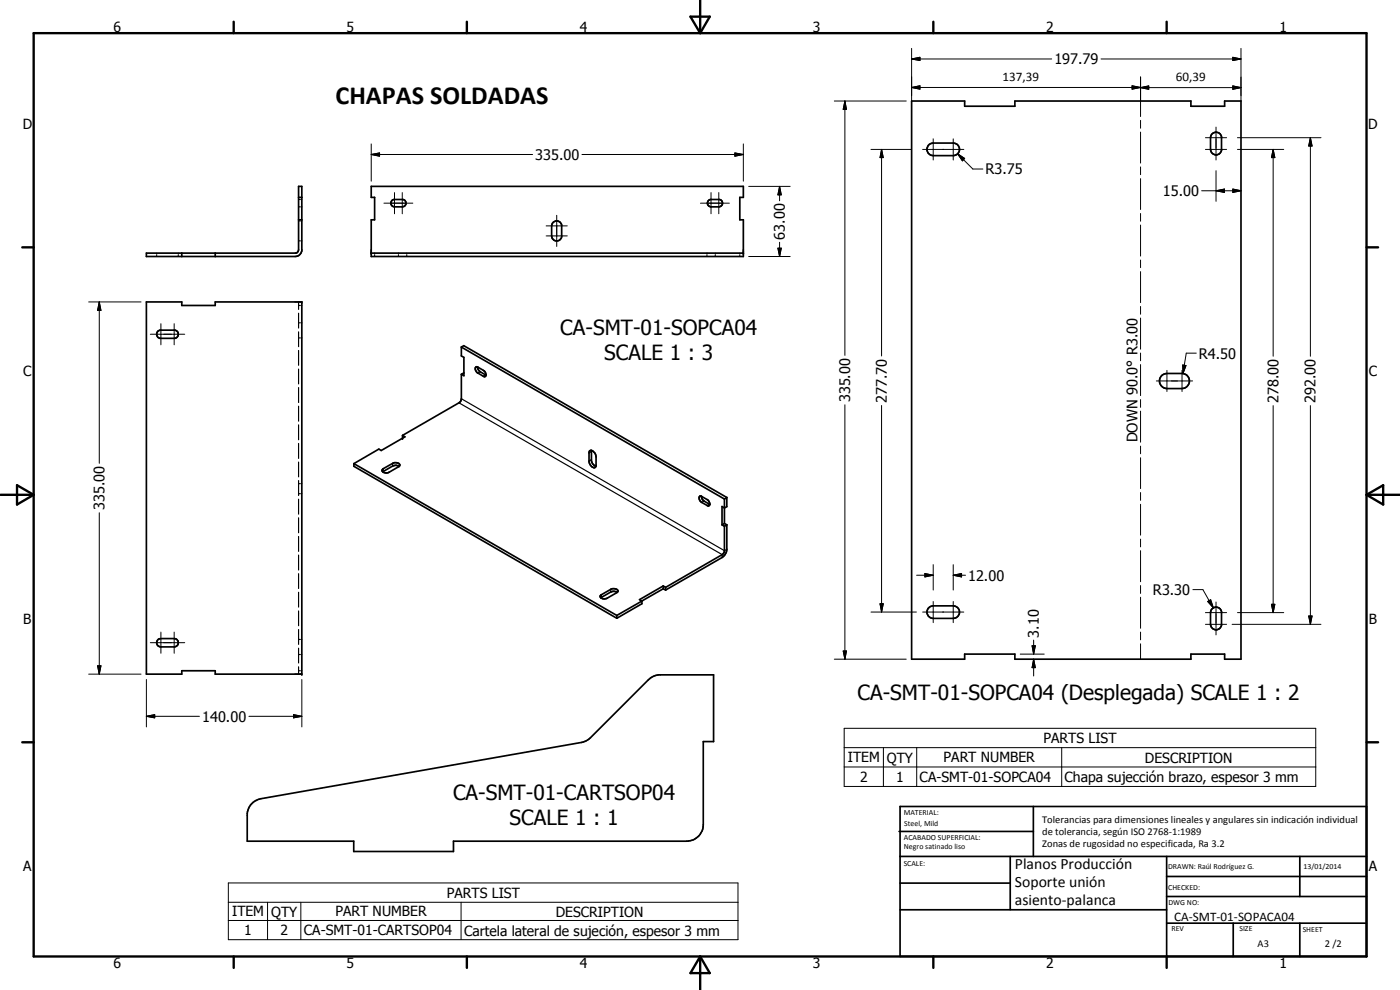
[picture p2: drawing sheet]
<svg xmlns="http://www.w3.org/2000/svg" width="420mm" height="297mm" viewBox="0 0 420 297" stroke-linecap="round" stroke-linejoin="round" font-family="sans-serif">
<g fill="none" stroke="#000" stroke-width=".51">
<path d="M273.6 30.3h15.9v1.6h15.1v-1.6h52.8v1.6h10.1v-1.6h4.9v167.5h-4.9v-1.5h-10.1v1.5h-52.8v-1.5h-15.1v1.5h-15.9zM89.6 59.2h1M111.4 55.9h111.7v3.3h-1.1v6.8h1.1v11h-111.7v-11h1v-6.8h-1zM278.6 43.6l.5-.4 1-.3h6a1.88 1.88 0 0 1 1.9 1.9 1.88 1.88 0 0 1-1.9 1.9h-6a1.89 1.89 0 0 1-1.7-1.1 1.89 1.89 0 0 1 .2-2zM363.8 40.2a1.66 1.66 0 0 1 2.8 .8v4.1a1.67 1.67 0 0 1-1.8 1.4 1.67 1.67 0 0 1-1.5-1.7v-3.5zM43.9 75.9h45.2l.5-1v-19h1v19.4a2.07 2.07 0 0 1-2 1.7h-44.7zM54.6 75.9v1.1M64.6 75.9v1.1M89.6 66h1M111.4 75.9h111.7M117.5 60.2l.6-.3h2.9a1.11 1.11 0 0 1 .8 1.2 1.11 1.11 0 0 1-1.1 1h-2.3a1.13 1.13 0 0 1-.9-1.9zM166 66.7a1.5 1.5 0 0 1 2.6 .8v3.6a1.52 1.52 0 0 1-1.7 1.2 1.52 1.52 0 0 1-1.3-1.5v-3z"/>
<path d="M212.5 60.2l.7-.3h2.8a1.11 1.11 0 0 1 .8 1.2 1.11 1.11 0 0 1-1.1 1h-2.3a1.13 1.13 0 0 1-.9-1.9zM43.9 90.6h10.7v1.1h10v-1.1h26v111.7h-26v-1h-10v1h-10.7zM47.3 99.4l.7-.3h4.5a1.26 1.26 0 0 1 1 1.2 1.26 1.26 0 0 1-1 1.2h-4.5a1.27 1.27 0 0 1-.7-2.1zM138.5 112.3v7.5l-.4 .8-17.3 10M138.5 104.1v2.7l.7 .4v5.5l-.7-.4M138.5 104.1l78.9 45.6M138.5 104.1l.7-.4 78.9 45.6M139.2 111.9l-.7 .4M142.7 110.3l.4-.3 2 1.1a1.32 1.32 0 0 1 .5 1.9l-2.2-1.1a1.62 1.62 0 0 1-.7-1.6zM143.3 110.1l.5 1.2 2 1.2M348.6 112.7l1.6-.6h4.5a2.27 2.27 0 0 1 2.3 2.2 2.27 2.27 0 0 1-2.3 2.3h-4.5a2.29 2.29 0 0 1-2.1-1.4 2.29 2.29 0 0 1 .5-2.5zM106.2 139.1v.8l78.9 45.6"/>
<path d="M106.2 139.1l78.9 45.6M119.8 140a1.85 1.85 0 0 0-2-.2l-2.9 1.8M120.8 130.6l.7 .5-7.1 4.1-.7-.5-7.5 4.4M120.8 130.6v.9M176.9 135.3l.2-.1a1.86 1.86 0 0 1 1.8 1.9l-.1 2.9a1.06 1.06 0 0 1-1.7-.6l-.3-1.1zM177.5 135.2v3a2.19 2.19 0 0 0 1.3 1.7M114.8 140.9l3-1.9a1.38 1.38 0 0 1 2.2 .7l-.2 .3-3 1.7a1.38 1.38 0 0 1-2.1-.6zM210 148.9l.4-.1 1.8 1.1a1.09 1.09 0 0 1 .4 1.9l-2-1.1a1.41 1.41 0 0 1-.6-1.8zM210.5 148.9l.2 .8 .4 .5 1.9 1.1M216.7 157.5l.7 .4M217.4 157.9v7.5l-.4 .8-17.2 10M217.4 149.7v7.4"/>
<path d="M217.4 157.1l.7 .4M217.4 157.1l-.7 .4M218.1 157.5v7.3l-.1 .9-.8 1.2-17.4 10.1M218.1 157.5l-.7 .4M218.1 149.3v2.7l-.7 .4-.7-.4v5.5M218.1 149.3l-.7 .4M180.3 178.6l3-1.8a1.43 1.43 0 0 1 2.2 .7l-3.2 2a1.57 1.57 0 0 1-2.1-.3zM185.2 177.7a1.98 1.98 0 0 0-1.9-.1l-3 1.8M199 175.8l-7.1 4.1 .7 .4v.8l-7.5 4.4M199 176.7l-13.9 8M199 175.8v.9M199 176.7l.8 .3"/>
<path d="M199 175.8l.8 .4M199.8 176.2v.8M47.3 192l1-.4h4a1.25 1.25 0 0 1 1.2 1.2 1.25 1.25 0 0 1-1.2 1.3h-4a1.26 1.26 0 0 1-1.2-.7 1.26 1.26 0 0 1 .2-1.4zM185.1 184.7v.8M278.6 182.5l.5-.5 1-.2h6a1.88 1.88 0 0 1 1.9 1.9 1.88 1.88 0 0 1-1.9 1.8h-6a1.91 1.91 0 0 1-1.7-1.1 1.91 1.91 0 0 1 .2-1.9zM363.8 182.7a1.66 1.66 0 0 1 2.8 .8v4.1a1.67 1.67 0 0 1-1.8 1.4 1.67 1.67 0 0 1-1.5-1.7v-3.5zM75.5 241.2l1.3-1 1.5-.6 96.7-17 2.2-1.2 17.4-17.4 1.2-.9 1.8-.6h16.6v20h-3.1v24.9a5 5 0 0 1-5 5h-70v3.1h-29.9v-3.1h-32v-8.4l.4-1.5zM269.8 249.5h40.3M270.1 242h140v45h-140zM270.1 257h140M303.2 257v16M310.1 242v15"/>
<path d="M350.1 257v30M390.1 257v12M270.1 265h33.1M270.1 273h80M350.1 277h60M350.1 269h60M350.1 263h60M370.1 277v10M390.1 277v10"/>
</g>
<g fill="none" stroke="#000" stroke-width=".35">
<path d="M89.6 59.9h.3M90.2 59.9h.4M47 75.9v.4M47 76.6v.4M53.5 75.9v.4M53.5 76.6v.4M89.6 62.1h.3M89.6 66.3h.3M89.6 72.3h.3M90.2 62.1h.4M90.2 66.3h.4M90.2 72.3h.4"/>
<path d="M112.4 75.9v.4M112.4 76.6v.4M119.6 75.9v.4M119.6 76.6v.4M122.1 75.9v.4M122.1 76.6v.4M212.2 75.9v.4M212.2 76.6v.4M214.7 75.9v.4M214.7 76.6v.4M222 75.9v.4M222 76.6v.4"/>
<path d="M89.6 96.9h.3M89.6 91.7h.3M89.6 90.6v2.2M89.6 94v4.4M89.6 99.6v4.4M90.2 96.9h.4M90.2 91.7h.4M89.6 101.4h.3M89.6 105.2v4.4M89.6 110.7v4.5M89.6 116.3v4.5M90.2 101.4h.4"/>
<path d="M138.5 119.6l78.9 45.6 .7-.4M144.1 111.5l-.7 .4M145.8 112.5l-.7 .4M89.6 121.9v4.5M89.6 127.5v4.5M89.6 133.1v4.4M89.6 138.6v4.5M117.8 139v.8M137.7 120.9l79 45.5v.9M177.5 135.5l-.7 .4M177.5 137.9l-.7 .4M89.6 145.1h.3"/>
<path d="M89.6 148.1h.3M89.6 144.2v4.5M89.6 149.8v4.5M89.6 155.4v4.5M90.2 145.1h.4M90.2 148.1h.4M115 140.6v.9M211.3 150.3l-.7 .4M212.9 151.3l-.7 .4M89.6 161v4.4M89.6 166.5v4.5M89.6 172.1v4.5"/>
<path d="M89.6 177.7v4.5M180.5 178.4v.8M183.3 176.8v.8M89.6 191.9h.3M89.6 196.4h.3M89.6 183.3v4.4M89.6 188.9v4.4M89.6 194.5v4.4M90.2 191.9h.4M90.2 196.4h.4M89.6 201.3h.3M89.6 200.1v2.2"/>
<path d="M90.2 201.3h.4"/>
</g>
<g fill="#000">
<circle cx="111.4" cy="75.9" r=".25"/>
<circle cx="223.1" cy="75.9" r=".25"/>
<circle cx="90.6" cy="90.6" r=".25"/>
<circle cx="120.8" cy="131.5" r=".25"/>
<circle cx="90.6" cy="202.3" r=".25"/>
</g>
<g fill="none" stroke="#000" stroke-width=".3">
<path d="M273.6 17.7l2.5-.5v1zM273.6 17.7h42M273.6 14.5v15.8M330.4 17.7h42M370 17.2l2.4 .5-2.4 .5zM372.4 14.5v15.8M250.4 30.3h21.6M253.6 30.3l.4 2.5h-.9zM253.6 30.3v76.3M273.6 26.2l2.5-.5v1.1zM273.6 26.2l98.8 .1M339.8 25.7l2.5 .5-2.5 .6z"/>
<path d="M342.3 26.3l2.5-.5v1zM342.3 23.1v11.9M342.3 36.1v2.4M342.3 39.6v9.3M364.9 38.1v9.9M370 25.8l2.4 .5-2.4 .5zM111.4 46.4l2.5-.5v1zM111.4 46.4h48.4M111.4 43.2v11.2M118.4 57.8v6.3M120.7 57.8v6.3M174.7 46.4h48.4"/>
<path d="M213.4 57.8v6.3M215.7 57.8v6.3M220.5 45.9l2.6 .5-2.6 .5zM223.1 43.2v11.2M224.7 55.9h12.4M234 55.9l.5 2.6h-1zM234 55.9v4.3M261.4 44.8h12M264.6 44.8l.5 2.5h-1zM264.6 44.8v62M276.9 44.8h12.4M280.1 41.7v6.3"/>
<path d="M286.1 41.7v6.3M287.4 46.1l2.1 1.4-.7 .8zM287.4 46.1l4.6 4.6h3M342.3 50.1v2.3M342.3 53.6v9.3M360.6 57.2h11.8M361.8 44.8h6.3M361.8 41.3h6.3M364.9 57.2l2.6-.5v1zM364.9 51.2v9.2M370 56.7l2.4 .5-2.4 .5zM371.4 44.8h13.9"/>
<path d="M371.4 41.3h25M382.1 44.8l.5 2.5h-1zM382.1 44.8v62.1M393.3 41.3l.5 2.5h-1zM393.3 41.3v65.6M115.2 61h8.7M163.9 70.8h6.4M163.9 67.8h6.4M167.1 64.6v9.4M210.2 61h8.7M224.7 77h12.4M233.5 74.5h1l-.5 2.5z"/>
<path d="M234 72.7v4.3M342.3 64.1v2.3M342.3 67.5v9.3M342.3 78v2.3M26.6 90.6h15.7M29.8 90.6l.5 2.5h-1zM29.8 90.6v48.4M48.3 97.1v6.4M52.3 97.1v6.4M342.3 81.5v9.3M342.3 91.9v2.4M342.3 95.4v9.4"/>
<path d="M45.1 100.3h10.3M342.3 105.9v2.3M342.3 109.4v9.3M342.3 119.9v2.3M347 114.3h10.9M350.2 111.1v6.4M354.7 111.1v6.4M355 109.5l.9 .2-.9 2.4zM359 106h-3l-1 6.1M253.6 121.5v76.3M264.6 121.7v61.9M342.3 123.4v9.3"/>
<path d="M342.3 133.9v2.2M342.3 137.3v9.3M382.1 121.7v62.1M393.3 121.7v65.6M29.8 153.8v48.5M342.3 147.8v2.3M342.3 151.3v9.3M275.1 172.6h5M277.6 172.1l2.5 .5-2.5 .5zM280.1 169.4v7.6M286.1 172.6l2.5-.5v1zM286.1 169.4v7.6"/>
<path d="M286.1 172.6h3.7M342.3 161.8v2.3M342.3 165.2v9.3M342.3 175.7v2.4M342.3 179.2v9.3M358 176.9h3l3.1 5.5M29.3 199.8h1l-.5 2.5zM45.1 192.8h10.3M48.3 189.7v6.3M52.3 189.7v6.3M250.4 197.8h21.6M253.1 195.3h.9l-.4 2.5z"/>
<path d="M261.4 183.6h13.6M264.1 181.1h1l-.5 2.5zM276.9 183.6h12.4M280.1 180.5v6.3M286.1 180.5v6.3M306.2 196.3h7.2M309.7 193.8h1l-.5 2.5zM310.2 197.8l.5 2.5h-1zM310.2 192.1v4.2M310.2 197.8v5M342.3 189.7v2.3M342.3 193.2v4.6"/>
<path d="M361.8 183.8h6.3M361.8 187.3h6.3M362.4 180.5l.9-.5 .8 2.4zM364.9 180.6v9.9M369.8 187.3h26.6M371.4 183.8h13.9M381.6 181.3h1l-.5 2.5zM392.8 184.8h1l-.5 2.5zM26.6 202.3h15.7M43.9 214.9l2.5-.5v1zM43.9 214.9h15.9M43.9 203.9v14.2"/>
<path d="M74.7 214.9h15.9M88.1 214.4l2.5 .5-2.5 .5zM90.6 203.9v14.2M253.4 218.5h141.5v17.5h-141.5zM253.4 224.3h141.5M253.4 230.1h141.5M265.1 224.3v11.7M275.1 224.3v11.7M318.6 224.3v11.7M68.5 264.9h153v17h-153zM68.5 270.7h153M68.5 276.2h153"/>
<path d="M80.3 270.7v11.2M90.3 270.7v11.2M138.4 270.7v11.2"/>
</g>
<g fill="none" stroke="#000" stroke-width=".71">
<path d="M10.1 9.9h400v277.1h-400zM70.1 6.5v3.4M140.1 6.5v3.4M207.2 5h5.8l-2.9 4.9zM210.1 0v9.9M280.1 6.5v3.4M350.1 6.5v3.4M6.7 74.2h3.4M410.1 74.2h3.5M.1 148.5h10M5.1 145.6l5 2.9-5 2.9zM410.1 148.5h10"/>
<path d="M410.1 148.5l5-2.9v5.8zM6.7 222.7h3.4M410.1 222.7h3.5M70.1 287v3.4M140.1 287v3.4M210.1 287v10M210.1 287l2.9 5h-5.8zM280.1 287v3.4M350.1 287v3.4"/>
</g>
<g fill="#000">
<path d="M273.6 17.7l2.5-.5v1zM370 17.2l2.4 .5-2.4 .5zM253.6 30.3l.4 2.5h-.9zM273.6 26.2l2.5-.5v1.1zM339.8 25.7l2.5 .5-2.5 .6zM342.3 26.3l2.5-.5v1zM370 25.8l2.4 .5-2.4 .5zM111.4 46.4l2.5-.5v1zM220.5 45.9l2.6 .5-2.6 .5zM234 55.9l.5 2.6h-1zM264.6 44.8l.5 2.5h-1zM287.4 46.1l2.1 1.4-.7 .8z"/>
<path d="M364.9 57.2l2.6-.5v1zM370 56.7l2.4 .5-2.4 .5zM382.1 44.8l.5 2.5h-1zM393.3 41.3l.5 2.5h-1zM233.5 74.5h1l-.5 2.5zM29.8 90.6l.5 2.5h-1zM355 109.5l.9 .2-.9 2.4zM277.6 172.1l2.5 .5-2.5 .5zM286.1 172.6l2.5-.5v1zM29.3 199.8h1l-.5 2.5zM253.1 195.3h.9l-.4 2.5zM264.1 181.1h1l-.5 2.5z"/>
<path d="M309.7 193.8h1l-.5 2.5zM362.4 180.5l.9-.5 .8 2.4zM381.6 181.3h1l-.5 2.5zM392.8 184.8h1l-.5 2.5zM43.9 214.9l2.5-.5v1zM88.1 214.4l2.5 .5-2.5 .5zM310.2 197.8l.5 2.5h-1z"/>
</g>
<text font-size="7.9" x="100.7" y="31.2">CHAPAS SOLDADAS</text>
<g font-size="6.3">
<text x="168.1" y="100.4">CA-SMT-01-SOPCA04</text>
<text x="181.3" y="107.9">SCALE 1 : 3</text>
<text x="257.3" y="209.9">CA-SMT-01-SOPCA04 (Desplegada) SCALE 1 : 2</text>
<text x="136" y="240">CA-SMT-01-CARTSOP04</text>
<text x="152.9" y="247.5">SCALE 1 : 1</text>
</g>
<g font-size="4.7">
<text x="304.6" y="260.8">Planos Producción</text>
<text x="304.6" y="266.2">Soporte unión</text>
<text x="304.6" y="271.6">asiento-palanca</text>
</g>
<g font-size="4.4">
<text x="316.4" y="19.3">197.79</text>
<text x="160.6" y="48">335.00</text>
<text x="295.8" y="52.3">R3.75</text>
<text x="349" y="58.8">15.00</text>
<text x="235.6" y="71.9" transform="rotate(-90 235.6 71.9)">63.00</text>
<text x="359.8" y="107.6">R4.50</text>
<text x="255.1" y="120.7" transform="rotate(-90 255.1 120.7)">335.00</text>
<text x="266.2" y="120.9" transform="rotate(-90 266.2 120.9)">277.70</text>
<text x="383.7" y="120.9" transform="rotate(-90 383.7 120.9)">278.00</text>
<text x="394.8" y="120.9" transform="rotate(-90 394.8 120.9)">292.00</text>
<text x="341.4" y="132.8" transform="rotate(-90 341.4 132.8)">DOWN 90.0° R3.00</text>
<text x="31.4" y="153.1" transform="rotate(-90 31.4 153.1)">335.00</text>
<text x="290.6" y="174.2">12.00</text>
<text x="346" y="178.5">R3.30</text>
<text x="311.8" y="191.3" transform="rotate(-90 311.8 191.3)">3.10</text>
<text x="60.7" y="216.5">140.00</text>
</g>
<g font-size="4.2">
<text x="34" y="9.6">6</text>
<text x="104" y="9.6">5</text>
<text x="174" y="9.6">4</text>
<text x="244" y="9.6">3</text>
<text x="314" y="9.6">2</text>
<text x="384" y="9.6">1</text>
<text x="6.8" y="38.7">D</text>
<text x="410.6" y="38.7">D</text>
<text x="7" y="112.9">C</text>
<text x="410.8" y="112.9">C</text>
<text x="7" y="187.1">B</text>
<text x="410.8" y="187.1">B</text>
<text x="313.1" y="223">PARTS LIST</text>
<text x="254.5" y="228.8">ITEM</text>
<text x="266.2" y="228.8">QTY</text>
<text x="283.2" y="228.8">PART NUMBER</text>
<text x="343.6" y="228.8">DESCRIPTION</text>
<text x="258.1" y="234.6">2</text>
<text x="269" y="234.6">1</text>
<text x="276" y="234.6">CA-SMT-01-SOPCA04</text>
<text x="319.5" y="234.8">Chapa sujección brazo, espesor 3 mm</text>
<text x="7" y="261.4">A</text>
<text x="410.8" y="261.4">A</text>
<text x="134.1" y="269.4">PARTS LIST</text>
<text x="69.7" y="275">ITEM</text>
<text x="81.4" y="275">QTY</text>
<text x="100.7" y="275">PART NUMBER</text>
<text x="166.8" y="275">DESCRIPTION</text>
<text x="73.3" y="280.6">1</text>
<text x="84.2" y="280.6">2</text>
<text x="91.2" y="280.6">CA-SMT-01-CARTSOP04</text>
<text x="139.3" y="280.8">Cartela lateral de sujeción, espesor 3 mm</text>
<text x="34" y="290.4">6</text>
<text x="104" y="290.4">5</text>
<text x="174" y="290.4">4</text>
<text x="244" y="290.4">3</text>
<text x="314" y="290.4">2</text>
<text x="384" y="290.4">1</text>
</g>
<g font-size="3.9">
<text x="300.9" y="24.2">137,39</text>
<text x="352.9" y="24.2">60,39</text>
<text x="352.4" y="276.3">CA-SMT-01-SOPACA04</text>
</g>
<g font-size="3.1">
<text x="312.7" y="246.8">Tolerancias para dimensiones lineales y angulares sin indicación individual</text>
<text x="312.7" y="250.4">de tolerancia, según ISO 2768-1:1989</text>
<text x="312.7" y="254">Zonas de rugosidad no especificada, Ra 3.2</text>
<text x="377.4" y="284.1">A3</text>
<text x="397.6" y="284.2">2 /2</text>
</g>
<g font-size="2.4">
<text x="271.2" y="244.4">MATERIAL:</text>
<text x="271.3" y="252">ACABADO SUPERFICIAL:</text>
<text x="271.4" y="247.9">Steel, Mild</text>
<text x="271.3" y="254.6">Negro satinado liso</text>
<text x="271.2" y="259.7">SCALE:</text>
<text x="350.6" y="260.8">DRAWN: Raúl Rodríguez G.</text>
<text x="391.2" y="260.6">13/01/2014</text>
<text x="350.6" y="267">CHECKED:</text>
<text x="350.6" y="271.4">DWG NO:</text>
<text x="351.6" y="279.3">REV</text>
<text x="372" y="279.4">SIZE</text>
<text x="391" y="279.6">SHEET</text>
</g>
</svg>
